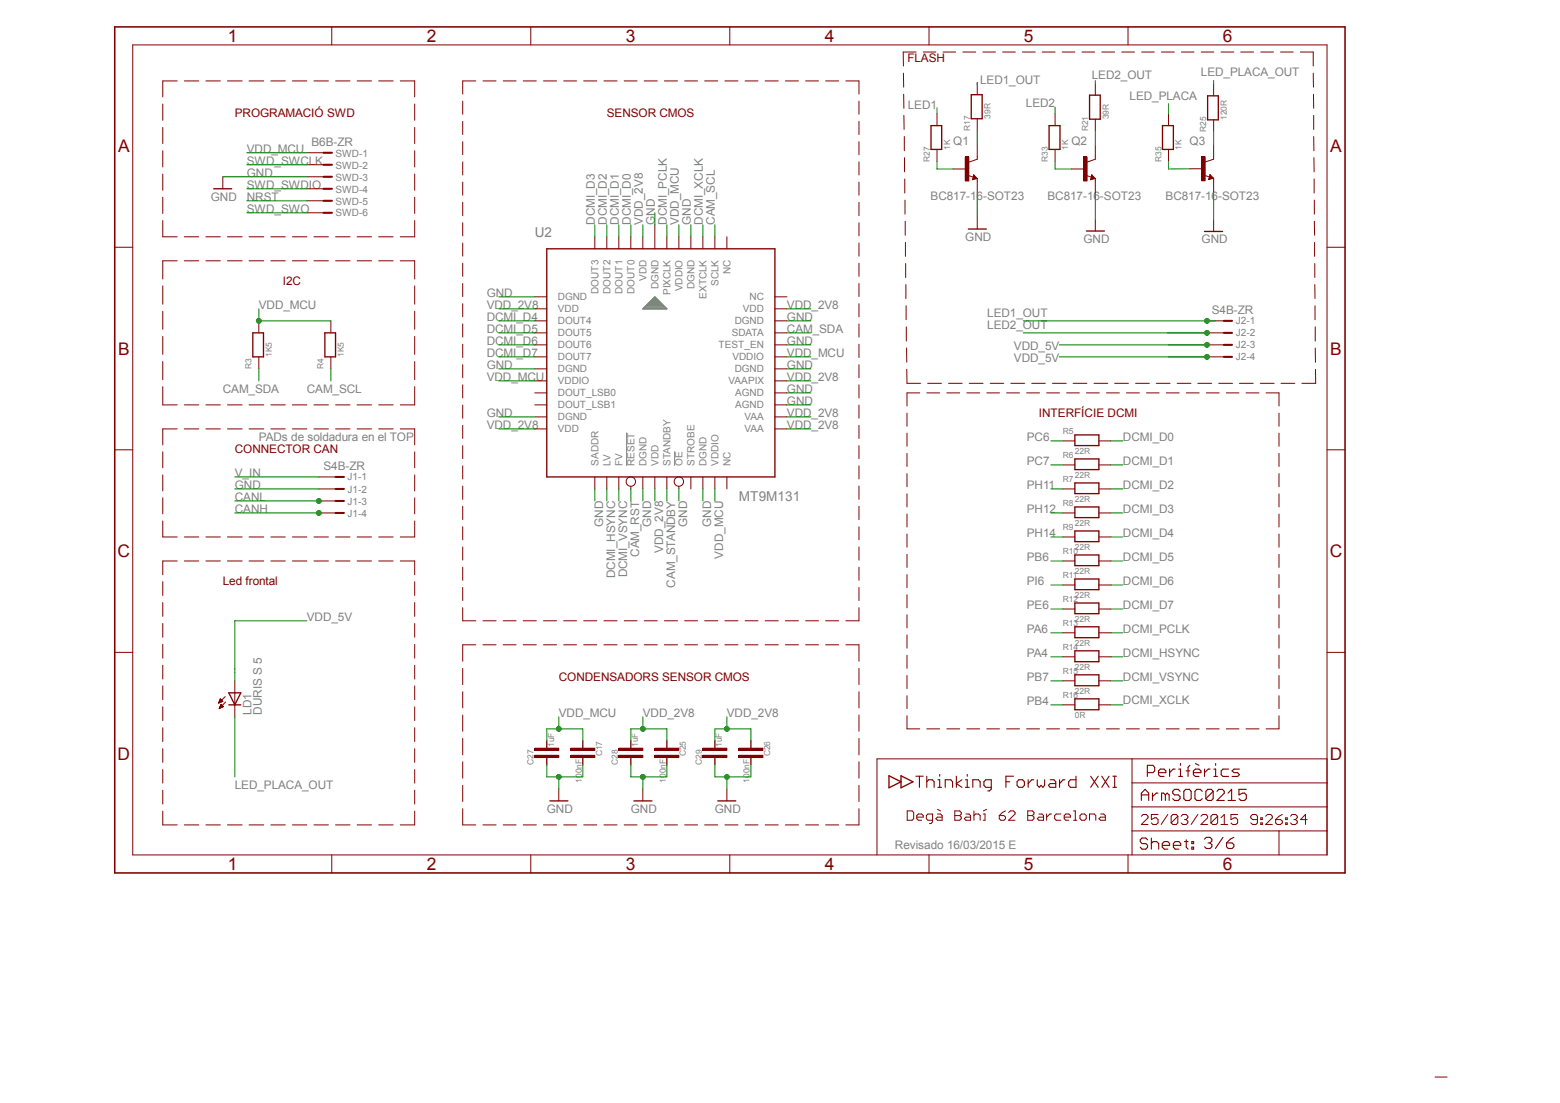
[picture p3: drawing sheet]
<svg xmlns="http://www.w3.org/2000/svg" width="297mm" height="210mm" viewBox="0 0 297 210" stroke-linecap="round" stroke-linejoin="round" font-family="sans-serif">
<g fill="none" stroke="#808080" stroke-width=".25">
<path d="M122.4 58.8l2.3-2.3 2.3 2.3zM122.6 58.6h4.2M122.7 58.5h3.9M122.9 58.3h3.5M123.1 58.1h3.2M123.2 58h2.9M123.4 57.8h2.5M123.6 57.6h2.2M123.7 57.4h1.9M123.9 57.3h1.5M124.1 57.1h1.2M124.2 57h.9"/>
<path d="M124.4 56.8h.6M124.5 56.6h.3"/>
</g>
<path d="M119.3 82.3v6.4M128.4 85.9v2.8" fill="none" stroke="#808080" stroke-width=".19"/>
<g fill="none" stroke="#800000" stroke-width=".21">
<path d="M174.4 147.8h1.4M175 147.8v2.1M176.4 147.8v2.1M176.4 148.8l.4-.3h.7l.3 .3v1.1M178.6 148.5h.3v1.4M178.6 149.9h.6M178.9 147.4v.4M180 149.9v-1.4h1l.4 .3v1.1M182.1 147.8v2.1M183.1 148.5l-1 .7 1 .7M183.8 148.5h.3v1.4M183.8 149.9h.7"/>
<path d="M184.1 147.4v.4M185.2 149.9v-1.4h1.1l.3 .3v1.1M188.7 149.9h-1l-.4-.4v-.7l.4-.3h1v1.7l-.3 .4h-.4M191.5 148.8h.7M193 147.8h-1.5v2.1M194 148.5h.7l.3 .3v.7l-.3 .4h-.7l-.4-.4v-.7zM195.7 148.5v1.4M196.8 148.5h-.4l-.7 .7M197.5 148.5v1l.4 .4 .3-.4 .3 .4 .4-.4v-1M199.9 148.5h.8l.3 .3v1.1h-1.1l-.3-.4 .3-.3h1.1M201.7 148.5v1.4M202.7 148.5h-.3l-.7 .7"/>
<path d="M204.9 147.8v2.1h-1.1l-.3-.4v-.7l.3-.3h1.1M207.6 147.8l1.5 2.1M209.1 147.8l-1.5 2.1M209.8 147.8l1.4 2.1M211.2 147.8l-1.4 2.1M211.9 147.8h.7M211.9 149.9h.7M212.2 147.8v2.1M217.3 152.4v-1.4l.7-.7 .7 .7v1.4M217.3 151.3h1.4M218.4 147.1h1.1l.3-.3v-.7l-.3-.4h-1.1v2.1M218.5 159.9l-.4-.3h-.7l-.3 .3v.3l.3 .4h.7l.4 .4v.3l-.4 .4h-.7l-.3-.4"/>
<path d="M219.2 159.6v2.1M219.4 151v1.4M220.5 151h-.4l-.7 .7M220.6 147.1h1.4v-.3l-.4-.4h-.7l-.3 .4v.7l.3 .3h.7M221.9 151.3l-.4-.3h-.4v1.4M221.9 151.3v1.1M221.9 151.3l.3-.3 .4 .3v1.1M222.7 146.4v1.4M223.7 146.4h-.3l-.7 .7M224.4 147.8h.7M224.4 146.4h.3v1.4M224.7 150.7l-.4-.4h-.7l-.3 .4v.3l.3 .3h.7l.4 .4v.4l-.4 .3h-.7l-.3-.3"/>
<path d="M224.7 145.4v.3M225.7 150.3h.7l.4 .4v1.4l-.4 .3h-.7l-.3-.3v-1.4zM225.8 146.8h.7M225.8 159.9v1.4l.4 .4M226.5 145.7l-.3 .4v1.7M227.2 147.1h1.4v-.3l-.3-.4h-.7l-.4 .4v.7l.4 .3h.7M227.6 145.4l.7 .3M228.9 150.7l-.4-.4h-.7l-.3 .4v1.4l.3 .3h.7l.4-.3M229.3 146.4v1.4M229.3 159.8l.4-.4h.7l.3 .4v.3l-.3 .4M230.4 146.4h-.4l-.7 .7M231 150.7l-.4-.4h-.6l-.4 .4v1.4"/>
<path d="M231 150.7v1.4l-.4 .3h-.6l-.4-.3M231 150.7l-1.4 1.4M231.1 147.8h.7M231.1 146.4h.3v1.4M231.4 145.4v.3M231.7 150.7l.3-.4h.7l.4 .4v.3l-1.4 1.4h1.4M232.8 159.4l-1.4 2.1M233.8 152.4h1.4M233.8 151l.7-.7v2.1M233.9 146.4h-1.1l-.3 .4v.7l.3 .3h1.1M234.9 159.4l-.7 .4-.7 .7M236 146.4h-1.1l-.3 .4 .3 .3h.7l.4 .4-.4 .3h-1"/>
<path d="M237.3 150.3h-1.4v1l.7-.3h.3l.4 .3v.8l-.4 .3h-.6l-.4-.3M219.2 160.6l.3-.4h.7l.4 .4v1.1M221.3 161h1.4v-.4l-.4-.4h-.6l-.4 .4v.7l.4 .4h.6M223.4 161h1.4v-.4l-.3-.4h-.8l-.3 .4v.7l.3 .4h.8M225.5 160.2h.7M226.9 160.2h.3v.4h-.3zM226.9 161.3h.3v.4h-.3zM230 160.5h.4M230.4 160.5l.3 .3v.4l-.3 .3h-.7l-.4-.3M233.5 160.5h1.1l.3 .3v.4l-.3 .3h-.8l-.3-.3z"/>
</g>
<g fill="none" stroke="#800000" stroke-width=".19">
<path d="M25.3 8.6h227.3v154.2h-227.3zM31 19.8v3.1M33.7 15.4h-2.7v3.1M35.1 15.4h2.7M39.2 15.4h2.8M43.3 15.4h2.8M47.4 15.4h2.8M51.6 15.4h2.7M55.7 15.4h2.7M59.8 15.4h2.7M63.2 5.1v3.5M63.9 15.4h2.7"/>
<path d="M68 15.4h2.7M72.1 15.4h2.7M76.2 15.4h2.8v3.1M79 19.8v3.1M88.1 19.3v2.5M90.6 15.4h-2.5v2.5M91.9 15.4h2.5M95.8 15.4h2.5M99.6 15.4h2.5M101 5.1v3.5M103.5 15.4h2.5M107.3 15.4h2.5"/>
<path d="M111.1 15.4h2.5M115 15.4h2.5M118.8 15.4h2.5M122.6 15.4h2.5M126.5 15.4h2.5M130.3 15.4h2.5M134.2 15.4h2.5M138 15.4h2.5M138.9 5.1v3.5M141.9 15.4h2.4M145.7 15.4h2.5M149.5 15.4h2.5"/>
<path d="M153.4 15.4h2.4M157.2 15.4h2.5M161 15.4h2.5v2.5M163.5 19.3v2.5M172 13.9v2.7M172 17.9l.1 2.7M174.4 9.9h-2.4v2.7M175.8 9.9h2.4M176.9 5.1v3.5M179.5 9.9h2.4M183.3 9.9h2.5M187.1 9.9h2.4"/>
<path d="M190.9 9.9h2.4M194.6 9.9h2.5M198.4 9.9h2.5M202.2 9.9h2.4M206 9.9h2.4M209.8 9.9h2.4M213.6 9.9h2.4M214.8 5.1v3.5M217.3 9.9h2.5M221.1 9.9h2.5M224.9 9.9h2.4M228.7 9.9h2.4"/>
<path d="M232.5 9.9h2.4M236.2 9.9h2.5M240 9.9h2.4M243.8 9.9h2.4M247.6 9.9h2.4v2.7M250 13.9l.1 2.7M250.1 17.9v2.7M31 24.3v3M31 28.7v3.1M31 33.1v3.1M31 37.5v3.1M42.4 33.7v2.2"/>
<path d="M58.4 29.1h4.6M58.4 31.4h4.6M58.4 33.7h4.6M58.4 35.9h4.6M58.4 38.2h4.6M79 24.3v3M79 28.7v3.1M79 33.1v3.1M79 37.5v3.1M88.1 23.1v2.5M88.1 27v2.5M88.1 30.8v2.5"/>
<path d="M88.1 34.7v2.5M88.1 38.5v2.6M163.5 23.1v2.5M163.5 27v2.5M163.5 30.8v2.5M163.5 34.7v2.5M163.5 38.5v2.6M172.1 22v2.6M172.2 26v2.7M172.2 30v2.7M172.3 34.1v2.6M172.3 38.1v2.7"/>
<path d="M181.5 32.2h2.3M185.4 33.7l.7 .3M186.1 27.6v2.7l-2.1 .7M186.1 34.5v2.2M250.1 22v2.6M250.1 26v2.7M250.1 30l.1 2.7M250.2 34.1v2.6M250.2 38.1v2.7M21.8 47.1h3.5M31 42v3.1h2.7M31 54.4v3.5"/>
<path d="M31 59.3v3.4M33.7 49.7h-2.7v3.4M35.1 45.1h2.7M35.1 49.7h2.7M39.2 45.1h2.8M39.2 49.7h2.8M43.3 45.1h2.8M43.3 49.7h2.8M47.4 45.1h2.8M47.4 49.7h2.8M51.6 45.1h2.7M51.6 49.7h2.7"/>
<path d="M55.7 45.1h2.7M55.7 49.7h2.7M58.4 40.5h4.6M59.8 45.1h2.7M59.8 49.7h2.7M63.9 45.1h2.7M63.9 49.7h2.7M68 45.1h2.7M68 49.7h2.7M72.1 45.1h2.7M72.1 49.7h2.7M76.2 49.7h2.8v3.4"/>
<path d="M79 42v3.1h-2.8M79 54.4v3.5M79 59.3v3.4M88.1 42.4v2.5M88.1 46.3v2.5M88.1 50.1v2.5M88.1 54v2.5M88.1 57.8v2.5M101.8 56.5h2.3M101.8 58.8h2.3M113.2 45.1v2.3M115.5 45.1v2.3"/>
<path d="M117.8 45.1v2.3M120.1 45.1v2.3M122.4 45.1v2.3M124.7 42.8v4.6M127 45.1v2.3M129.2 45.1v2.3M131.5 45.1v2.3M133.8 45.1v2.3M136.1 45.1v2.3M138.4 45.1v2.3M147.5 56.5h2.3M147.5 58.8h2.3"/>
<path d="M163.5 42.4v2.5M163.5 46.3v2.5M163.5 50.1v2.5M163.5 54v2.5M163.5 57.8v2.5M172.3 42.1v2.7M172.4 46.1v2.7M172.4 50.2v2.6M172.5 54.2v2.7M172.5 58.2v2.7M250.2 42.1l.1 2.7M250.3 46.1v2.7"/>
<path d="M250.3 50.2v2.6M250.3 54.2l.1 2.7M250.4 58.2v2.7M252.6 47.1h3.5M31 64.1v3.4M31 68.8v3.5M31 73.6v3.5h2.7M35.1 77.1h2.7M39.2 77.1h2.8M43.3 77.1h2.8M47.4 77.1h2.8M49.3 61.1v2.3"/>
<path d="M49.3 67.9v2.3M51.6 77.1h2.7M55.7 77.1h2.7M59.8 77.1h2.7M63 61.1v2.3M63 67.9v2.3M63.9 77.1h2.7M68 77.1h2.7M72.1 77.1h2.7M79 64.1v3.4M79 68.8v3.5M79 73.6v3.5h-2.8"/>
<path d="M88.1 61.7v2.5M88.1 65.5v2.6M88.1 69.4v2.5M88.1 73.3v2.5M88.1 77.1v2.5M101.8 74.8h2.3M101.8 77.1h2.3M101.8 61.1h2.3M101.8 63.4h2.3M101.8 65.7h2.3M101.8 67.9h2.3M101.8 70.2h2.3"/>
<path d="M101.8 72.5h2.3M101.8 79.4h2.3M147.5 74.8h2.3M147.5 77.1h2.3M147.5 61.1h2.3M147.5 63.4h2.3M147.5 65.7h2.3M147.5 67.9h2.3M147.5 70.2h2.3M147.5 72.5h2.3M147.5 79.4h2.3M163.5 61.7v2.5"/>
<path d="M163.5 65.5v2.6M163.5 69.4v2.5M163.5 73.3v2.5M163.5 77.1v2.5M172.6 62.2v2.7M172.6 66.3v2.7M172.6 70.3l.1 2.7h2.6M172.7 78.7v2.5M175.1 74.8h-2.4v2.5M176.4 74.8h2.5M176.6 73h2.6M180.3 74.8h2.4"/>
<path d="M180.6 73h2.6M184.1 74.8h2.4M184.5 73h2.7M187.9 74.8h2.4M188.5 73h2.6M191.6 74.8h2.5M192.4 73h2.7M195.5 74.8h2.4M196.4 73h2.6M199.3 74.8h2.4M200.4 73h2.6M203.1 74.8h2.4"/>
<path d="M204.3 73h2.6M206.8 74.8h2.5M208.3 73h2.6M210.7 74.8h2.4M212.2 73h2.6M214.5 74.8h2.4M216.2 73h2.6M218.3 74.8h2.4M220.1 73h2.7M222 74.8h2.5M224.1 73h2.6M225.8 74.8h2.5"/>
<path d="M228 73h2.7M229.7 74.8h2.4M232 73h2.7M233.5 74.8h2.4M236 73h2.6M237.2 74.8h2.5M239.9 73h2.7M241 74.8h2.5v2.5M243.5 78.7v2.5M243.9 73h2.6M250.4 62.2v2.7M250.4 66.3v2.7"/>
<path d="M250.4 70.3l.1 2.7h-2.6M21.8 85.6h3.5M31 86v3.1M31 90.4v3.1M31 94.8v3M31 99.2v3h2.7M33.7 81.7h-2.7v3M35.1 81.7h2.7M39.2 81.7h2.8M43.3 81.7h2.8M47.4 81.7h2.8M51.6 81.7h2.7"/>
<path d="M55.7 81.7h2.7M59.8 81.7h2.7M63.9 81.7h2.7M68 81.7h2.7M72.1 81.7h2.7M76.2 81.7h2.8v3M79 86v3.1M79 90.4v3.1M79 94.8v3M79 99.2v3h-2.8M88.1 81v2.5M88.1 84.8v2.5"/>
<path d="M88.1 88.7v2.5M88.1 92.5v2.6M88.1 96.4v2.5M101.8 81.7h2.3M113.2 90.8v2.3M115.5 90.8v2.3M117.8 90.8v2.3M120.1 92.6v.5M122.4 90.8v2.3M124.7 90.8v2.3M127 90.8v2.3M129.2 92.6v.5"/>
<path d="M131.5 90.8v2.3M133.8 90.8v2.3M136.1 90.8v2.3M138.4 90.8v2.3M147.5 81.7h2.3M163.5 81v2.5M163.5 84.8v2.5M163.5 88.7v2.5M163.5 92.5v2.6M163.5 96.4v2.5M172.7 82.5v2.5M172.7 86.3v2.5"/>
<path d="M172.7 90.2v2.5M172.7 94v2.5M172.7 97.9v2.4M202.4 83.9h2.2M202.4 88.5h2.2M202.4 93.1h2.2M202.4 97.7h2.2M209.2 83.9h2.3M209.2 88.5h2.3M209.2 93.1h2.3M209.2 97.7h2.3M243.5 82.5v2.5"/>
<path d="M243.5 86.3v2.5M243.5 90.2v2.5M243.5 94v2.5M243.5 97.9v2.4M252.6 85.6h3.5M31 110.7v2.7M31 114.7v2.6M31 118.7v2.6M33.7 106.8h-2.7v2.6M35.1 102.2h2.7M35.1 106.8h2.7M39.2 102.2h2.8"/>
<path d="M39.2 106.8h2.8M43.3 102.2h2.8M43.3 106.8h2.8M47.4 102.2h2.8M47.4 106.8h2.8M51.6 102.2h2.7M51.6 106.8h2.7M55.7 102.2h2.7M55.7 106.8h2.7M59.8 102.2h2.7M59.8 106.8h2.7M63.9 102.2h2.7"/>
<path d="M63.9 106.8h2.7M68 102.2h2.7M68 106.8h2.7M72.1 102.2h2.7M72.1 106.8h2.7M76.2 106.8h2.8v2.6M79 110.7v2.7M79 114.7v2.6M79 118.7v2.6M88.1 100.3v2.5M88.1 104.1v2.5M88.1 108v2.5"/>
<path d="M88.1 111.8v2.5M88.1 115.7v2.5h2.5M91.9 118.2h2.5M95.8 118.2h2.5M99.6 118.2h2.5M103.5 118.2h2.5M107.3 118.2h2.5M111.1 118.2h2.5M115 118.2h2.5M118.8 118.2h2.5M122.6 118.2h2.5M126.5 118.2h2.5"/>
<path d="M130.3 118.2h2.5M134.2 118.2h2.5M138 118.2h2.5M141.9 118.2h2.4M145.7 118.2h2.5M149.5 118.2h2.5M153.4 118.2h2.4M157.2 118.2h2.5M163.5 115.7v2.5h-2.5M163.5 100.3v2.5M163.5 104.1v2.5M163.5 108v2.5"/>
<path d="M163.5 111.8v2.5M172.7 101.7v2.5M172.7 105.5v2.5M172.7 109.4v2.5M172.7 113.2v2.5M172.7 117.1v2.4M202.4 102.2h2.2M202.4 106.8h2.2M202.4 111.4h2.2M202.4 116h2.2M209.2 102.2h2.3M209.2 106.8h2.3"/>
<path d="M209.2 111.4h2.3M209.2 116h2.3M243.5 101.7v2.5M243.5 105.5v2.5M243.5 109.4v2.5M243.5 113.2v2.5M243.5 117.1v2.4M21.8 124.2h3.5M31 122.7v2.6M31 126.7v2.6M31 130.6v2.6M31 134.6v2.6"/>
<path d="M31 138.6v2.6M79 122.7v2.6M79 126.7v2.6M79 130.6v2.6M79 134.6v2.6M79 138.6v2.6M88.1 127.3v3M88.1 131.7v3.1M88.1 136.1v3.1M90.6 122.8h-2.5v3.1M91.9 122.8h2.5M95.8 122.8h2.5"/>
<path d="M99.6 122.8h2.5M103.5 122.8h2.5M107.3 122.8h2.5M111.1 122.8h2.5M115 122.8h2.5M118.8 122.8h2.5M122.6 122.8h2.5M126.5 122.8h2.5M130.3 122.8h2.5M134.2 122.8h2.5M138 122.8h2.5M141.9 122.8h2.4"/>
<path d="M145.7 122.8h2.5M149.5 122.8h2.5M153.4 122.8h2.4M157.2 122.8h2.5M161 122.8h2.5v3.1M163.5 127.3v3M163.5 131.7v3.1M163.5 136.1v3.1M172.7 120.9v2.5M172.7 124.8v2.5M172.7 128.6v2.5M172.7 132.5v2.4"/>
<path d="M172.7 136.3v2.5h2.4M176.4 138.8h2.5M180.3 138.8h2.4M184.1 138.8h2.4M187.9 138.8h2.4M191.6 138.8h2.5M195.5 138.8h2.4M199.3 138.8h2.4M202.4 120.5h2.2M202.4 125.1h2.2M202.4 129.6h2.2M202.4 134.2h2.2"/>
<path d="M203.1 138.8h2.4M206.8 138.8h2.5M209.2 120.5h2.3M209.2 125.1h2.3M209.2 129.6h2.3M209.2 134.2h2.3M210.7 138.8h2.4M214.5 138.8h2.4M218.3 138.8h2.4M222 138.8h2.5M225.8 138.8h2.5M229.7 138.8h2.4"/>
<path d="M233.5 138.8h2.4M237.2 138.8h2.5M243.5 136.3v2.5h-2.5M243.5 120.9v2.5M243.5 124.8v2.5M243.5 128.6v2.5M243.5 132.5v2.4M252.6 124.2h3.5M31 142.5v2.7M31 146.5v2.6M31 150.5v2.6M31 154.4v2.7h2.7"/>
<path d="M35.1 157.1h2.7M39.2 157.1h2.8M43.3 157.1h2.8M47.4 157.1h2.8M51.6 157.1h2.7M55.7 157.1h2.7M59.8 157.1h2.7M63.9 157.1h2.7M68 157.1h2.7M72.1 157.1h2.7M79 142.5v2.7M79 146.5v2.6"/>
<path d="M79 150.5v2.6M79 154.4v2.7h-2.8M88.1 140.6v3.1M88.1 145v3.2M88.1 149.5v3.1M88.1 154v3.1h2.5M91.9 157.1h2.5M95.8 157.1h2.5M99.6 157.1h2.5M101.8 142.5h4.6v.4h-4.6zM101.8 143.8h4.6v.4h-4.6zM103.5 157.1h2.5"/>
<path d="M106.4 150.2v2.3M107.3 157.1h2.5M108.7 143.8h4.5v.4h-4.5zM108.7 142.5h4.5v.4h-4.5zM111.1 157.1h2.5M115 157.1h2.5M117.8 142.5h4.6v.4h-4.6zM117.8 143.8h4.6v.4h-4.6zM118.8 157.1h2.5M122.4 150.2v2.3M122.6 157.1h2.5M124.7 143.8h4.5v.4h-4.5z"/>
<path d="M124.7 142.5h4.5v.4h-4.5zM126.5 157.1h2.5M130.3 157.1h2.5M133.8 142.5h4.6v.4h-4.6zM133.8 143.8h4.6v.4h-4.6zM134.2 157.1h2.5M138 157.1h2.5M138.4 150.2v2.3M140.7 143.8h4.5v.4h-4.5zM140.7 142.5h4.5v.4h-4.5zM141.9 157.1h2.4M145.7 157.1h2.5"/>
<path d="M149.5 157.1h2.5M153.4 157.1h2.4M157.2 157.1h2.5M163.5 140.6v3.1M163.5 145v3.2M163.5 149.5v3.1M163.5 154v3.1h-2.5M172.7 154.4h1l.2 .3v1.2l-.2 .3h-1zM174.5 155.6h1.3v-.3l-.3-.3h-.7l-.3 .3v.6l.3 .3h.7M177.5 156.2h-.8l-.3-.3v-.6l.3-.3h.8v1.5l-.3 .3h-.2M178.5 155h.6l.3 .3v.9h-.9l-.3-.3 .3-.3h.9M178.5 154.1l.6 .3"/>
<path d="M181.8 154.4h.9l.3 .3v.3l-.3 .3 .3 .3v.3l-.3 .3h-.9zM181.8 155.3h.9M183.9 155h.6l.3 .3v.9h-.9l-.3-.3 .3-.3h.9M185.4 155.3l.3-.3h.6l.3 .3v.9M185.4 154.4v1.8M187.2 155h.3v1.2h-.3M187.8 154.1l-.6 .3M190.2 155.3h.9l.3 .3v.3l-.3 .3h-.6l-.3-.3zM191.4 154.4l-.6 .3-.6 .6M192 154.7l.4-.3h.6l.3 .3v.3l-1.3 1.2h1.3M195.7 154.4h.9l.2 .3v.3l-.2 .3 .2 .3v.3l-.2 .3h-.9zM195.7 155.3h.9"/>
<path d="M197.8 155h.6l.3 .3v.9h-.9l-.3-.3 .3-.3h.9M199.3 155v1.2M200.2 155h-.3l-.6 .6M202 155h-.9l-.3 .3v.6l.3 .3h.9M202.6 155.6h1.2v-.3l-.3-.3h-.6l-.3 .3v.6l.3 .3h.6M204.4 156.2h.6M204.4 154.4h.3v1.8M205.6 155.3l.3-.3h.6l.3 .3v.6l-.3 .3h-.6l-.3-.3zM207.4 156.2v-1.2h.9l.3 .3v.9M209.5 155h.6l.3 .3v.9h-.9l-.3-.3 .3-.3h.9M215.5 158.2h37.1M215.5 144.5v18.3"/>
<path d="M215.5 153.6h37.1M215.5 149.1h37.1M217.3 155.4l.3-.3h.6l.4 .3v.3l-1.3 1.3h1.3M220.5 155.1h-1.3v.9l.6-.3h.3l.4 .3v.7l-.4 .3h-.6l-.3-.3M222.3 155.1l-1.2 1.9M224.2 155.4v1.3l-.3 .3h-.6l-.3-.3M224.2 155.4l-.3-.3h-.6l-.3 .3v1.3M224.2 155.4l-1.2 1.3M224.9 155.4l.3-.3h.6l.3 .3v.3l-.3 .3M225.5 156h.3M225.8 156l.3 .3v.4l-.3 .3h-.6l-.3-.3M228 155.1l-1.2 1.9"/>
<path d="M228.6 155.4l.4-.3h.6l.3 .3v.3l-1.3 1.3h1.3M231.8 155.4v1.3l-.3 .3h-.6l-.4-.3M231.8 155.4l-.3-.3h-.6l-.4 .3v1.3M231.8 155.4l-1.3 1.3M232.5 157h1.2M232.5 155.7l.6-.6v1.9M235.6 155.1h-1.2v.9l.6-.3h.3l.3 .3v.7l-.3 .3h-.6l-.3-.3M239.4 156h-.9l-.4-.3v-.3l.4-.3h.6l.3 .3v1.3l-.3 .3h-.6l-.4-.3M240 156.7h.3v.3h-.3zM240 155.7h.3v.3h-.3zM241 155.4l.3-.3h.6l.3 .3v.3l-1.2 1.3h1.2M242.9 156h.9l.3 .3v.4l-.3 .3h-.6l-.3-.3z"/>
<path d="M243.5 158.2v4.6M244.1 155.1l-.6 .3-.6 .6M244.8 156.7h.3v.3h-.3zM244.8 155.7h.3v.3h-.3zM245.7 155.4l.3-.3h.6l.4 .3v.3l-.4 .3M246.3 156h.3M246.6 156l.4 .3v.4l-.4 .3h-.6l-.3-.3M248.9 156h-1.3l.9-.9v1.9M252.6 144.5h-85.6v18.3M63.2 162.8v3.4M101 162.8v3.4M138.9 162.8v3.4"/>
<path d="M176.9 162.8v3.4M214.8 162.8v3.4M273.2 205.1h2.3"/>
<circle cx="120.1" cy="91.7" r=".89"/>
<circle cx="129.2" cy="91.7" r=".89"/>
</g>
<path d="M21.8 5.1h234.3v161.1h-234.3z" fill="none" stroke="#800000" stroke-width=".3"/>
<g fill="none" stroke="#800000" stroke-width=".25">
<path d="M40.7 35.9h3.4M104.1 47.4h43.4v43.4h-43.4zM48.1 63.4h2.1v4.5h-2.1zM61.8 63.4h2.1v4.5h-2.1zM204.6 82.8h4.6v2h-4.6zM204.6 87.4h4.6v2h-4.6zM204.6 91.9h4.6v2.1h-4.6zM204.6 96.5h4.6v2.1h-4.6zM204.6 101.1h4.6v2h-4.6zM204.6 105.7h4.6v2h-4.6zM204.6 110.2h4.6v2.1h-4.6zM204.6 114.8h4.6v2h-4.6z"/>
<path d="M204.6 119.3h4.6v2.1h-4.6zM204.6 123.9h4.6v2.1h-4.6zM204.6 128.5h4.6v2.1h-4.6zM204.6 133.1h4.6v2h-4.6zM104.1 141.1v1.4M104.1 144v1.6M104.7 152.5h3.4M111 141.1v1.6M111 144.3v1.3M120.1 141.1v1.4M120.1 144v1.6M120.7 152.5h3.4"/>
<path d="M127 141.1v1.6M127 144.3v1.3M136.1 141.1v1.4M136.1 144v1.6M136.7 152.5h3.4M143 141.1v1.6M143 144.3v1.3M169.2 147.7l2.3 1.1-2.3 1.2zM171.5 147.7l2.3 1.1-2.3 1.2z"/>
</g>
<path d="M61.6 29.1h1.6M61.6 31.4h1.6M61.6 33.7h1.6M61.6 35.9h1.6M61.6 38.2h1.6M61.6 40.5h1.6" fill="none" stroke="#800000" stroke-width=".38"/>
<path d="M101.8 144h4.6M101.8 142.7h4.6M108.7 144h4.5M108.7 142.7h4.5M117.8 144h4.6M117.8 142.7h4.6M124.7 144h4.5M124.7 142.7h4.5M133.8 144h4.6M133.8 142.7h4.6M140.7 144h4.5M140.7 142.7h4.5" fill="none" stroke="#800000" stroke-width=".42"/>
<path d="M183.8 29.9h.6v4.6h-.6z" fill-rule="evenodd" fill="#800000"/>
<g fill="none" stroke="#800000" stroke-width=".19">
<path d="M183.8 29.9h.6v4.6h-.6zM184 33.3l1.4 .4M185.4 33.3l-.2 .9M185.4 33.3l.7 .7M185.4 33.3l.2 .4-.2-.2M185.4 33.3l.4 .7h-.4M185.4 33.5v.5M185.4 33.5l.2 .5M185.4 33.7l.2 .3M185.4 33.7l-.2 .5M185.4 34l-.2 .2M185.6 34l-.4 .2"/>
<path d="M186.1 34v.5M186.1 34l-.9 .2M204 32.2h2.3M207.9 33.7l.6 .3M208.5 27.6v2.7l-2 .7M208.5 34.5v2.2M186.1 41.3v2.3"/>
</g>
<path d="M184.4 43.6h3.4" fill="none" stroke="#800000" stroke-width=".25"/>
<path d="M206.3 29.9h.7v4.6h-.7z" fill-rule="evenodd" fill="#800000"/>
<g fill="none" stroke="#800000" stroke-width=".19">
<path d="M206.3 29.9h.7v4.6h-.7zM206.5 33.3l1.4 .4M207.9 33.3l-.3 .9M207.9 33.3l.6 .7M207.9 33.3l.2 .4-.2-.2M207.9 33.3l.4 .7h-.4M207.9 33.5v.5M207.9 33.5l.2 .5M207.9 33.7l.2 .3M207.9 33.7l-.3 .5M207.9 34l-.3 .2M208.1 34l-.5 .2"/>
<path d="M208.5 34v.5M208.5 34l-.9 .2M226.5 32.1h2.3M230.4 33.7l.7 .3M231.1 27.6v2.7l-2.1 .7M231.1 34.4v2.3M208.5 41.7v2.3M60.7 90.8h4.6M60.7 93.1h4.6M60.7 97.7h4.6M60.7 95.4h4.6"/>
</g>
<path d="M206.8 44h3.5" fill="none" stroke="#800000" stroke-width=".25"/>
<path d="M63.9 90.8h1.6M63.9 93.1h1.6M63.9 97.7h1.6M63.9 95.4h1.6" fill="none" stroke="#800000" stroke-width=".38"/>
<path d="M228.8 29.8h.6v4.6h-.6z" fill-rule="evenodd" fill="#800000"/>
<g fill="none" stroke="#800000" stroke-width=".19">
<path d="M186.1 15.7v2.3M208.5 15.8v2.3M231.1 16v2.2M178.4 21.6v2.3M178.4 28.4v2.3M186.1 22.6v2.3M200.9 21.6v2.3M200.9 28.4v2.3M208.5 22.7v2.3M222.5 21.6v2.3M222.5 28.4v2.3M228.8 29.8h.6v4.6h-.6z"/>
<path d="M229 33.3l1.4 .4M230.4 33.3l-.3 .9M230.4 33.3l.7 .7M230.4 33.3l.2 .4-.2-.2M230.4 33.3l.4 .7h-.4M230.4 33.5v.5M230.4 33.5l.2 .5M230.4 33.7l.2 .3M230.4 33.7l-.3 .5M230.4 34l-.3 .2M230.6 34l-.5 .2M231.1 22.8v2.3"/>
<path d="M231.1 34v.4M231.1 34l-1 .2M231.1 41.8v2.3M229.8 61.1h4.6M229.8 63.4h4.6M229.8 67.9h4.6M229.8 65.7h4.6M41.6 133.8h.1M41.7 133.7h.2M41.7 133.7h.4M41.7 133.6h.5M41.7 133.5h.7"/>
<path d="M41.7 134.8h.1M41.8 133.4h.5M41.8 134.8h.2M41.8 134.7h.4M41.8 134.6h.6M41.9 133.3h.3M41.9 133.2h.2M41.9 134.5h.6M41.9 133.1h.1M42 133.1h.1M42 134.4h.4M42 134.3h.3"/>
<path d="M42 134.2h.2M42.1 134.1l-.4 .8M42.1 134.1l.4 .4-.8 .4M42.1 134.1h.1M42.4 133.5l-.4-.4-.4 .8M42.4 133.5l-.8 .4M42.9 132.6l-1.3 1.3M43 133.6l-1.3 1.3M44.7 129.6v6.9"/>
</g>
<path d="M184.9 18h2.1v4.6h-2.1zM207.4 18.1h2.1v4.6h-2.1zM229.9 18.2h2v4.6h-2zM177.2 23.9h2.1v4.5h-2.1zM199.7 23.9h2.1v4.5h-2.1zM221.3 23.9h2.1v4.5h-2.1zM229.3 44.1h3.4M43.6 131.9h2.2l-1.1 2.3zM43.6 134.2h2.2" fill="none" stroke="#800000" stroke-width=".25"/>
<path d="M233 61.1h1.6M233 63.4h1.6M233 67.9h1.6M233 65.7h1.6" fill="none" stroke="#800000" stroke-width=".38"/>
<path d="M47 29.1h11.4M49.3 58.8v2.3h13.7M129.2 42.8v2.3M95 72.5h6.8M149.8 67.9h4.6M136.1 93.1v2.3" fill="none" stroke="#008000" stroke-width=".19"/>
<circle cx="49.3" cy="61.1" r=".46" fill="#008000"/>
<g fill="none" stroke="#008000" stroke-width=".19">
<path d="M106.4 136.5v2.3M104.1 141.1v-2.3h6.9v2.3"/>
<circle cx="49.3" cy="61.1" r=".46"/>
</g>
<circle cx="106.4" cy="138.8" r=".46" fill="#008000"/>
<g fill="none" stroke="#008000" stroke-width=".19">
<path d="M42.4 33.7h16M47 31.4h11.4M47 35.9h11.4M47 38.2h11.4M47 40.5h11.4M95 56.5h6.8M124.7 40.5v2.3M131.5 42.8v2.3M95 70.2h6.8M95 79.4h6.8M149.8 74.8h4.6M149.8 77.1h4.6"/>
<path d="M149.8 70.2h4.6M149.8 65.7h4.6M149.8 61.1h4.6M113.2 93.1v2.3M122.4 93.1v2.3M129.2 93.1v2.3M133.8 93.1v2.3M104.1 145.6v2.3h6.9v-2.3M106.4 147.9v2.3"/>
<circle cx="106.4" cy="138.8" r=".46"/>
</g>
<circle cx="106.4" cy="147.9" r=".46" fill="#008000"/>
<g fill="none" stroke="#008000" stroke-width=".19">
<path d="M120.1 145.6v2.3h6.9v-2.3M122.4 147.9v2.3"/>
<circle cx="106.4" cy="147.9" r=".46"/>
</g>
<circle cx="122.4" cy="147.9" r=".46" fill="#008000"/>
<g fill="none" stroke="#008000" stroke-width=".19">
<path d="M136.1 145.6v2.3h6.9v-2.3M138.4 147.9v2.3"/>
<circle cx="122.4" cy="147.9" r=".46"/>
</g>
<circle cx="138.4" cy="147.9" r=".46" fill="#008000"/>
<g fill="none" stroke="#008000" stroke-width=".19">
<path d="M186.1 36.7v4.6M208.5 36.7v5M231.1 36.7v5.1M95 58.8h6.8M113.2 42.8v2.3M117.8 42.8v2.3M120.1 42.8v2.3M122.4 42.8v2.3M127 42.8v2.3M133.8 42.8v2.3M149.8 58.8h4.6M95 61.1h6.8"/>
<path d="M95 63.4h6.8M95 65.7h6.8M95 67.9h6.8M149.8 72.5h4.6M149.8 79.4h4.6M44.7 93.1h16M95 81.7h6.8M124.7 93.1v2.3M149.8 81.7h4.6M211.5 88.5h2.3M211.5 97.7h2.3M211.5 83.9h2.3"/>
<path d="M211.5 102.2h2.3M211.5 106.8h2.3M211.5 111.4h2.3M211.5 116h2.3M122.4 136.5v2.3M211.5 120.5h2.3M211.5 134.2h2.3M120.1 141.1v-2.3h6.9v2.3"/>
<circle cx="138.4" cy="147.9" r=".46"/>
</g>
<circle cx="122.4" cy="138.8" r=".46" fill="#008000"/>
<g fill="none" stroke="#008000" stroke-width=".19">
<path d="M138.4 136.5v2.3M136.1 141.1v-2.3h6.9v2.3"/>
<circle cx="122.4" cy="138.8" r=".46"/>
</g>
<circle cx="138.4" cy="138.8" r=".46" fill="#008000"/>
<g fill="none" stroke="#008000" stroke-width=".19">
<path d="M115.5 42.8v2.3M136.1 42.8v2.3M49.3 70.2v2.3M63 70.2v2.3M149.8 63.4h4.6M44.7 97.7h16M115.5 93.1v2.3M117.8 93.1v2.3M120.1 93.1v2.3M127 93.1v2.3M200.1 83.9h2.3M200.1 88.5h2.3"/>
<path d="M211.5 93.1h2.3M200.1 106.8h2.3M200.1 116h2.3M200.1 125.1h2.3M200.1 129.6h2.3M200.1 120.5h2.3M211.5 125.1h2.3M211.5 129.6h2.3"/>
<circle cx="138.4" cy="138.8" r=".46"/>
</g>
<circle cx="60.7" cy="97.7" r=".46" fill="#008000"/>
<g fill="none" stroke="#008000" stroke-width=".19">
<path d="M44.7 95.4h16"/>
<circle cx="60.7" cy="97.7" r=".46"/>
</g>
<circle cx="60.7" cy="95.4" r=".46" fill="#008000"/>
<g fill="none" stroke="#008000" stroke-width=".19">
<path d="M186.1 15.7v.5M194.8 61.1h36.6M200.1 93.1h2.3M200.1 97.7h2.3M200.1 102.2h2.3M200.1 111.4h2.3M200.1 134.2h2.3"/>
<circle cx="60.7" cy="95.4" r=".46"/>
</g>
<circle cx="229.8" cy="61.1" r=".46" fill="#008000"/>
<g fill="none" stroke="#008000" stroke-width=".19">
<path d="M208.5 15.3v.5M194.8 63.4h35"/>
<circle cx="229.8" cy="61.1" r=".46"/>
</g>
<circle cx="229.8" cy="63.4" r=".46" fill="#008000"/>
<g fill="none" stroke="#008000" stroke-width=".19">
<path d="M231.1 15.3v.7M201.7 65.7h28.1M44.7 90.8h16M58.4 118.2h-13.7v11.4M44.7 136.5v11.4"/>
<circle cx="229.8" cy="63.4" r=".46"/>
</g>
<circle cx="229.8" cy="65.7" r=".46" fill="#008000"/>
<g fill="none" stroke="#008000" stroke-width=".19">
<path d="M201.7 67.9h28.1"/>
<circle cx="229.8" cy="65.7" r=".46"/>
</g>
<circle cx="229.8" cy="67.9" r=".46" fill="#008000"/>
<g fill="none" stroke="#008000" stroke-width=".19">
<path d="M222.5 19.7v1.9M178.4 20.5v1.1M178.4 30.7v1.5h3.1M186.1 24.9v2.7M200.9 20.4v1.2M200.9 30.7v1.5h3.1M208.5 25v2.6M222.5 30.7v1.5l4-.1M231.1 25.1v2.5"/>
<circle cx="229.8" cy="67.9" r=".46"/>
</g>
<g font-size="3.3" fill="#800000">
<text x="43.3" y="8">1</text>
<text x="81.2" y="8">2</text>
<text x="119.1" y="8">3</text>
<text x="157" y="8">4</text>
<text x="194.9" y="8">5</text>
<text x="232.8" y="8">6</text>
<text x="22.5" y="29">A</text>
<text x="253.2" y="29">A</text>
<text x="22.5" y="67.5">B</text>
<text x="253.2" y="67.5">B</text>
<text x="22.4" y="106.1">C</text>
<text x="253.2" y="106.1">C</text>
<text x="22.4" y="144.7">D</text>
<text x="253.2" y="144.7">D</text>
<text x="43.3" y="165.7">1</text>
<text x="81.2" y="165.7">2</text>
<text x="119.1" y="165.7">3</text>
<text x="157" y="165.7">4</text>
<text x="194.9" y="165.7">5</text>
<text x="232.8" y="165.7">6</text>
</g>
<g font-size="2.6" fill="#808080">
<text x="101.8" y="45.1">U2</text>
<text x="140.7" y="95.4">MT9M131</text>
</g>
<g font-size="2.2" fill="#800000">
<text x="172.8" y="11.8">FLASH</text>
<text x="44.7" y="22.2">PROGRAMACIÓ SWD</text>
<text x="115.5" y="22.2">SENSOR CMOS</text>
<text x="53.8" y="54.2">I2C</text>
<text x="197.8" y="79.4">INTERFÍCIE DCMI</text>
<text x="44.7" y="86.2">CONNECTOR CAN</text>
<text x="42.4" y="111.4">Led frontal</text>
<text x="106.4" y="129.6">CONDENSADORS SENSOR CMOS</text>
</g>
<g font-size="2.2" fill="#808080">
<text x="186.6" y="16">LED1_OUT</text>
<text x="207.9" y="15.1">LED2_OUT</text>
<text x="228.6" y="14.4">LED_PLACA_OUT</text>
<text x="172.8" y="20.7">LED1</text>
<text x="195.3" y="20.4">LED2</text>
<text x="215.1" y="19.1">LED_PLACA</text>
<text x="47" y="29.1">VDD_MCU</text>
<text x="59.3" y="27.7">B6B-ZR</text>
<text x="181.5" y="27.6">Q1</text>
<text x="204" y="27.6">Q2</text>
<text x="226.5" y="27.6">Q3</text>
<text x="47" y="31.4">SWD_SWCLK</text>
<text x="47" y="35.9">SWD_SWDIO</text>
<text x="47" y="33.7">GND</text>
<text x="40.1" y="38.2">GND</text>
<text x="47" y="38.2">NRST</text>
<text x="47" y="40.5">SWD_SWO</text>
<text x="177.2" y="38.1">BC817-16-SOT23</text>
<text x="199.4" y="38.1">BC817-16-SOT23</text>
<text x="221.9" y="38.1">BC817-16-SOT23</text>
<text x="113.2" y="42.8" transform="rotate(-90 113.2 42.8)">DCMI_D3</text>
<text x="115.5" y="42.8" transform="rotate(-90 115.5 42.8)">DCMI_D2</text>
<text x="117.8" y="42.8" transform="rotate(-90 117.8 42.8)">DCMI_D1</text>
<text x="120.1" y="42.8" transform="rotate(-90 120.1 42.8)">DCMI_D0</text>
<text x="122.4" y="42.8" transform="rotate(-90 122.4 42.8)">VDD_2V8</text>
<text x="124.7" y="42.8" transform="rotate(-90 124.7 42.8)">GND</text>
<text x="127" y="42.8" transform="rotate(-90 127 42.8)">DCMI_PCLK</text>
<text x="129.2" y="42.8" transform="rotate(-90 129.2 42.8)">VDD_MCU</text>
<text x="131.5" y="42.8" transform="rotate(-90 131.5 42.8)">GND</text>
<text x="133.8" y="42.8" transform="rotate(-90 133.8 42.8)">DCMI_XCLK</text>
<text x="136.1" y="42.8" transform="rotate(-90 136.1 42.8)">CAM_SCL</text>
<text x="183.8" y="45.9">GND</text>
<text x="206.3" y="46.3">GND</text>
<text x="228.8" y="46.4">GND</text>
<text x="49.3" y="58.8">VDD_MCU</text>
<text x="92.7" y="56.5">GND</text>
<text x="92.7" y="58.8">VDD_2V8</text>
<text x="149.8" y="58.8">VDD_2V8</text>
<text x="230.7" y="59.7">S4B-ZR</text>
<text x="92.7" y="61.1">DCMI_D4</text>
<text x="92.7" y="63.4">DCMI_D5</text>
<text x="92.7" y="65.7">DCMI_D6</text>
<text x="149.8" y="65.7">GND</text>
<text x="149.8" y="61.1">GND</text>
<text x="149.8" y="63.4">CAM_SDA</text>
<text x="188" y="60.4">LED1_OUT</text>
<text x="188" y="62.7">LED2_OUT</text>
<text x="92.7" y="70.2">GND</text>
<text x="92.7" y="67.9">DCMI_D7</text>
<text x="149.8" y="70.2">GND</text>
<text x="149.8" y="67.9">VDD_MCU</text>
<text x="193" y="66.6">VDD_5V</text>
<text x="193" y="68.9">VDD_5V</text>
<text x="42.4" y="74.8">CAM_SDA</text>
<text x="58.4" y="74.8">CAM_SCL</text>
<text x="92.7" y="72.5">VDD_MCU</text>
<text x="149.8" y="74.8">GND</text>
<text x="149.8" y="77.1">GND</text>
<text x="149.8" y="72.5">VDD_2V8</text>
<text x="49.3" y="83.9">PADs de soldadura en el TOP</text>
<text x="92.7" y="79.4">GND</text>
<text x="92.7" y="81.7">VDD_2V8</text>
<text x="149.8" y="79.4">VDD_2V8</text>
<text x="149.8" y="81.7">VDD_2V8</text>
<text x="195.5" y="83.9">PC6</text>
<text x="213.8" y="83.9">DCMI_D0</text>
<text x="61.6" y="89.4">S4B-ZR</text>
<text x="195.5" y="88.5">PC7</text>
<text x="213.8" y="88.5">DCMI_D1</text>
<text x="44.7" y="95.4">CANL</text>
<text x="44.7" y="90.8">V_IN</text>
<text x="44.7" y="93.1">GND</text>
<text x="195.5" y="93.1">PH11</text>
<text x="213.8" y="93.1">DCMI_D2</text>
<text x="44.7" y="97.7">CANH</text>
<text x="114.9" y="100.3" transform="rotate(-90 114.9 100.3)">GND</text>
<text x="124" y="100.3" transform="rotate(-90 124 100.3)">GND</text>
<text x="130.9" y="100.3" transform="rotate(-90 130.9 100.3)">GND</text>
<text x="135.4" y="100.3" transform="rotate(-90 135.4 100.3)">GND</text>
<text x="195.5" y="97.7">PH12</text>
<text x="213.8" y="97.7">DCMI_D3</text>
<text x="121.7" y="106" transform="rotate(-90 121.7 106)">CAM_RST</text>
<text x="126.3" y="105.2" transform="rotate(-90 126.3 105.2)">VDD_2V8</text>
<text x="137.7" y="106.3" transform="rotate(-90 137.7 106.3)">VDD_MCU</text>
<text x="195.5" y="106.8">PB6</text>
<text x="195.5" y="102.2">PH14</text>
<text x="213.8" y="102.2">DCMI_D4</text>
<text x="213.8" y="106.8">DCMI_D5</text>
<text x="117.1" y="110.1" transform="rotate(-90 117.1 110.1)">DCMI_HSYNC</text>
<text x="119.4" y="109.9" transform="rotate(-90 119.4 109.9)">DCMI_VSYNC</text>
<text x="128.6" y="111.9" transform="rotate(-90 128.6 111.9)">CAM_STANDBY</text>
<text x="195.5" y="111.4">PI6</text>
<text x="213.8" y="111.4">DCMI_D6</text>
<text x="58.4" y="118.2">VDD_5V</text>
<text x="195.5" y="116">PE6</text>
<text x="213.8" y="116">DCMI_D7</text>
<text x="195.5" y="120.5">PA6</text>
<text x="195.5" y="125.1">PA4</text>
<text x="213.8" y="120.5">DCMI_PCLK</text>
<text x="213.8" y="125.1">DCMI_HSYNC</text>
<text x="195.5" y="129.6">PB7</text>
<text x="213.8" y="129.6">DCMI_VSYNC</text>
<text x="47.9" y="136.1" transform="rotate(-90 47.9 136.1)">LD1</text>
<text x="49.8" y="136.1" transform="rotate(-90 49.8 136.1)">DURIS S 5</text>
<text x="106.4" y="136.5">VDD_MCU</text>
<text x="122.4" y="136.5">VDD_2V8</text>
<text x="138.4" y="136.5">VDD_2V8</text>
<text x="195.5" y="134.2">PB4</text>
<text x="213.8" y="134">DCMI_XCLK</text>
<text x="44.7" y="150.2">LED_PLACA_OUT</text>
<text x="104.1" y="154.8">GND</text>
<text x="120.1" y="154.8">GND</text>
<text x="136.1" y="154.8">GND</text>
<text x="170.4" y="161.6">Revisado 16/03/2015 E</text>
</g>
<g font-size="1.9" fill="#808080">
<text x="63.9" y="29.8">SWD-1</text>
<text x="63.9" y="32.1">SWD-2</text>
<text x="63.9" y="34.4">SWD-3</text>
<text x="63.9" y="36.7">SWD-4</text>
<text x="63.9" y="38.9">SWD-5</text>
<text x="63.9" y="41.2">SWD-6</text>
<text x="123.1" y="53.5" transform="rotate(-90 123.1 53.5)">VDD</text>
<text x="139.1" y="52.2" transform="rotate(-90 139.1 52.2)">NC</text>
<text x="106.2" y="57.2">DGND</text>
<text x="106.2" y="59.5">VDD</text>
<text x="113.9" y="55.9" transform="rotate(-90 113.9 55.9)">DOUT3</text>
<text x="116.2" y="55.9" transform="rotate(-90 116.2 55.9)">DOUT2</text>
<text x="118.5" y="55.9" transform="rotate(-90 118.5 55.9)">DOUT1</text>
<text x="120.8" y="55.9" transform="rotate(-90 120.8 55.9)">DOUT0</text>
<text x="125.3" y="55" transform="rotate(-90 125.3 55)">DGND</text>
<text x="127.6" y="56.2" transform="rotate(-90 127.6 56.2)">PIXCLK</text>
<text x="129.9" y="55.5" transform="rotate(-90 129.9 55.5)">VDDIO</text>
<text x="132.2" y="55" transform="rotate(-90 132.2 55)">DGND</text>
<text x="134.5" y="56.9" transform="rotate(-90 134.5 56.9)">EXTCLK</text>
<text x="136.8" y="54.4" transform="rotate(-90 136.8 54.4)">SCLK</text>
<text x="141.4" y="59.5">VDD</text>
<text x="142.7" y="57.2">NC</text>
<text x="106.2" y="61.8">DOUT4</text>
<text x="106.2" y="64.1">DOUT5</text>
<text x="139.3" y="64.1">SDATA</text>
<text x="139.9" y="61.8">DGND</text>
<text x="235.3" y="61.8">J2-1</text>
<text x="235.3" y="64.1">J2-2</text>
<text x="106.2" y="66.3">DOUT6</text>
<text x="106.2" y="68.6">DOUT7</text>
<text x="106.2" y="70.9">DGND</text>
<text x="136.8" y="66.3">TEST_EN</text>
<text x="139.4" y="68.6">VDDIO</text>
<text x="139.9" y="70.9">DGND</text>
<text x="235.3" y="68.6">J2-4</text>
<text x="235.3" y="66.3">J2-3</text>
<text x="106.2" y="73.2">VDDIO</text>
<text x="106.2" y="75.5">DOUT_LSB0</text>
<text x="106.2" y="77.8">DOUT_LSB1</text>
<text x="138.7" y="73.2">VAAPIX</text>
<text x="140" y="77.8">AGND</text>
<text x="140" y="75.5">AGND</text>
<text x="106.2" y="80.1">DGND</text>
<text x="106.2" y="82.3">VDD</text>
<text x="141.7" y="82.3">VAA</text>
<text x="141.7" y="80.1">VAA</text>
<text x="113.9" y="88.7" transform="rotate(-90 113.9 88.7)">SADDR</text>
<text x="116.2" y="88.7" transform="rotate(-90 116.2 88.7)">LV</text>
<text x="118.5" y="88.7" transform="rotate(-90 118.5 88.7)">FV</text>
<text x="120.8" y="88.7" transform="rotate(-90 120.8 88.7)">RESET</text>
<text x="123.1" y="88.7" transform="rotate(-90 123.1 88.7)">DGND</text>
<text x="125.3" y="88.7" transform="rotate(-90 125.3 88.7)">VDD</text>
<text x="127.6" y="88.7" transform="rotate(-90 127.6 88.7)">STANDBY</text>
<text x="129.9" y="88.7" transform="rotate(-90 129.9 88.7)">OE</text>
<text x="132.2" y="88.7" transform="rotate(-90 132.2 88.7)">STROBE</text>
<text x="134.5" y="88.7" transform="rotate(-90 134.5 88.7)">DGND</text>
<text x="136.8" y="88.7" transform="rotate(-90 136.8 88.7)">VDDIO</text>
<text x="139.1" y="88.7" transform="rotate(-90 139.1 88.7)">NC</text>
<text x="66.2" y="91.5">J1-1</text>
<text x="66.2" y="93.8">J1-2</text>
<text x="66.2" y="98.3">J1-4</text>
<text x="66.2" y="96.1">J1-3</text>
</g>
<g font-size="1.6" fill="#808080">
<text x="188.6" y="22.6" transform="rotate(-90 188.6 22.6)">39R</text>
<text x="211.1" y="22.7" transform="rotate(-90 211.1 22.7)">39R</text>
<text x="233.6" y="22.8" transform="rotate(-90 233.6 22.8)">120R</text>
<text x="180.9" y="28.5" transform="rotate(-90 180.9 28.5)">1K</text>
<text x="184.7" y="24.9" transform="rotate(-90 184.7 24.9)">R17</text>
<text x="203.4" y="28.5" transform="rotate(-90 203.4 28.5)">1K</text>
<text x="207.2" y="25" transform="rotate(-90 207.2 25)">R21</text>
<text x="225" y="28.5" transform="rotate(-90 225 28.5)">1K</text>
<text x="229.7" y="25.1" transform="rotate(-90 229.7 25.1)">R25</text>
<text x="177" y="30.8" transform="rotate(-90 177 30.8)">R27</text>
<text x="199.5" y="30.8" transform="rotate(-90 199.5 30.8)">R33</text>
<text x="221.1" y="30.8" transform="rotate(-90 221.1 30.8)">R35</text>
<text x="47.9" y="70.2" transform="rotate(-90 47.9 70.2)">R3</text>
<text x="51.8" y="67.9" transform="rotate(-90 51.8 67.9)">1K5</text>
<text x="61.6" y="70.2" transform="rotate(-90 61.6 70.2)">R4</text>
<text x="65.5" y="67.9" transform="rotate(-90 65.5 67.9)">1K5</text>
<text x="202.4" y="82.5">R5</text>
<text x="202.4" y="87.1">R6</text>
<text x="204.6" y="86.4">22R</text>
<text x="202.4" y="91.7">R7</text>
<text x="204.6" y="91">22R</text>
<text x="204.6" y="95.6">22R</text>
<text x="202.4" y="96.3">R8</text>
<text x="202.4" y="100.8">R9</text>
<text x="204.6" y="100.2">22R</text>
<text x="202.4" y="105.4">R10</text>
<text x="204.6" y="104.7">22R</text>
<text x="202.4" y="110">R11</text>
<text x="204.6" y="109.3">22R</text>
<text x="204.6" y="113.9">22R</text>
<text x="202.4" y="114.6">R12</text>
<text x="202.4" y="119.1">R13</text>
<text x="204.6" y="118.4">22R</text>
<text x="202.4" y="123.7">R14</text>
<text x="204.6" y="123">22R</text>
<text x="202.4" y="128.3">R15</text>
<text x="204.6" y="127.6">22R</text>
<text x="202.4" y="132.8">R16</text>
<text x="204.6" y="136.7">0R</text>
<text x="204.6" y="132.2">22R</text>
<text x="105.5" y="142.2" transform="rotate(-90 105.5 142.2)">1uF</text>
<text x="114.6" y="144" transform="rotate(-90 114.6 144)">C17</text>
<text x="121.5" y="142.2" transform="rotate(-90 121.5 142.2)">1uF</text>
<text x="130.6" y="144" transform="rotate(-90 130.6 144)">C25</text>
<text x="137.5" y="142.2" transform="rotate(-90 137.5 142.2)">1uF</text>
<text x="146.6" y="144" transform="rotate(-90 146.6 144)">C26</text>
<text x="101.6" y="145.6" transform="rotate(-90 101.6 145.6)">C27</text>
<text x="110.7" y="149" transform="rotate(-90 110.7 149)">100nF</text>
<text x="117.6" y="145.6" transform="rotate(-90 117.6 145.6)">C28</text>
<text x="126.7" y="149" transform="rotate(-90 126.7 149)">100nF</text>
<text x="133.6" y="145.6" transform="rotate(-90 133.6 145.6)">C29</text>
<text x="142.7" y="149" transform="rotate(-90 142.7 149)">100nF</text>
</g>
</svg>
